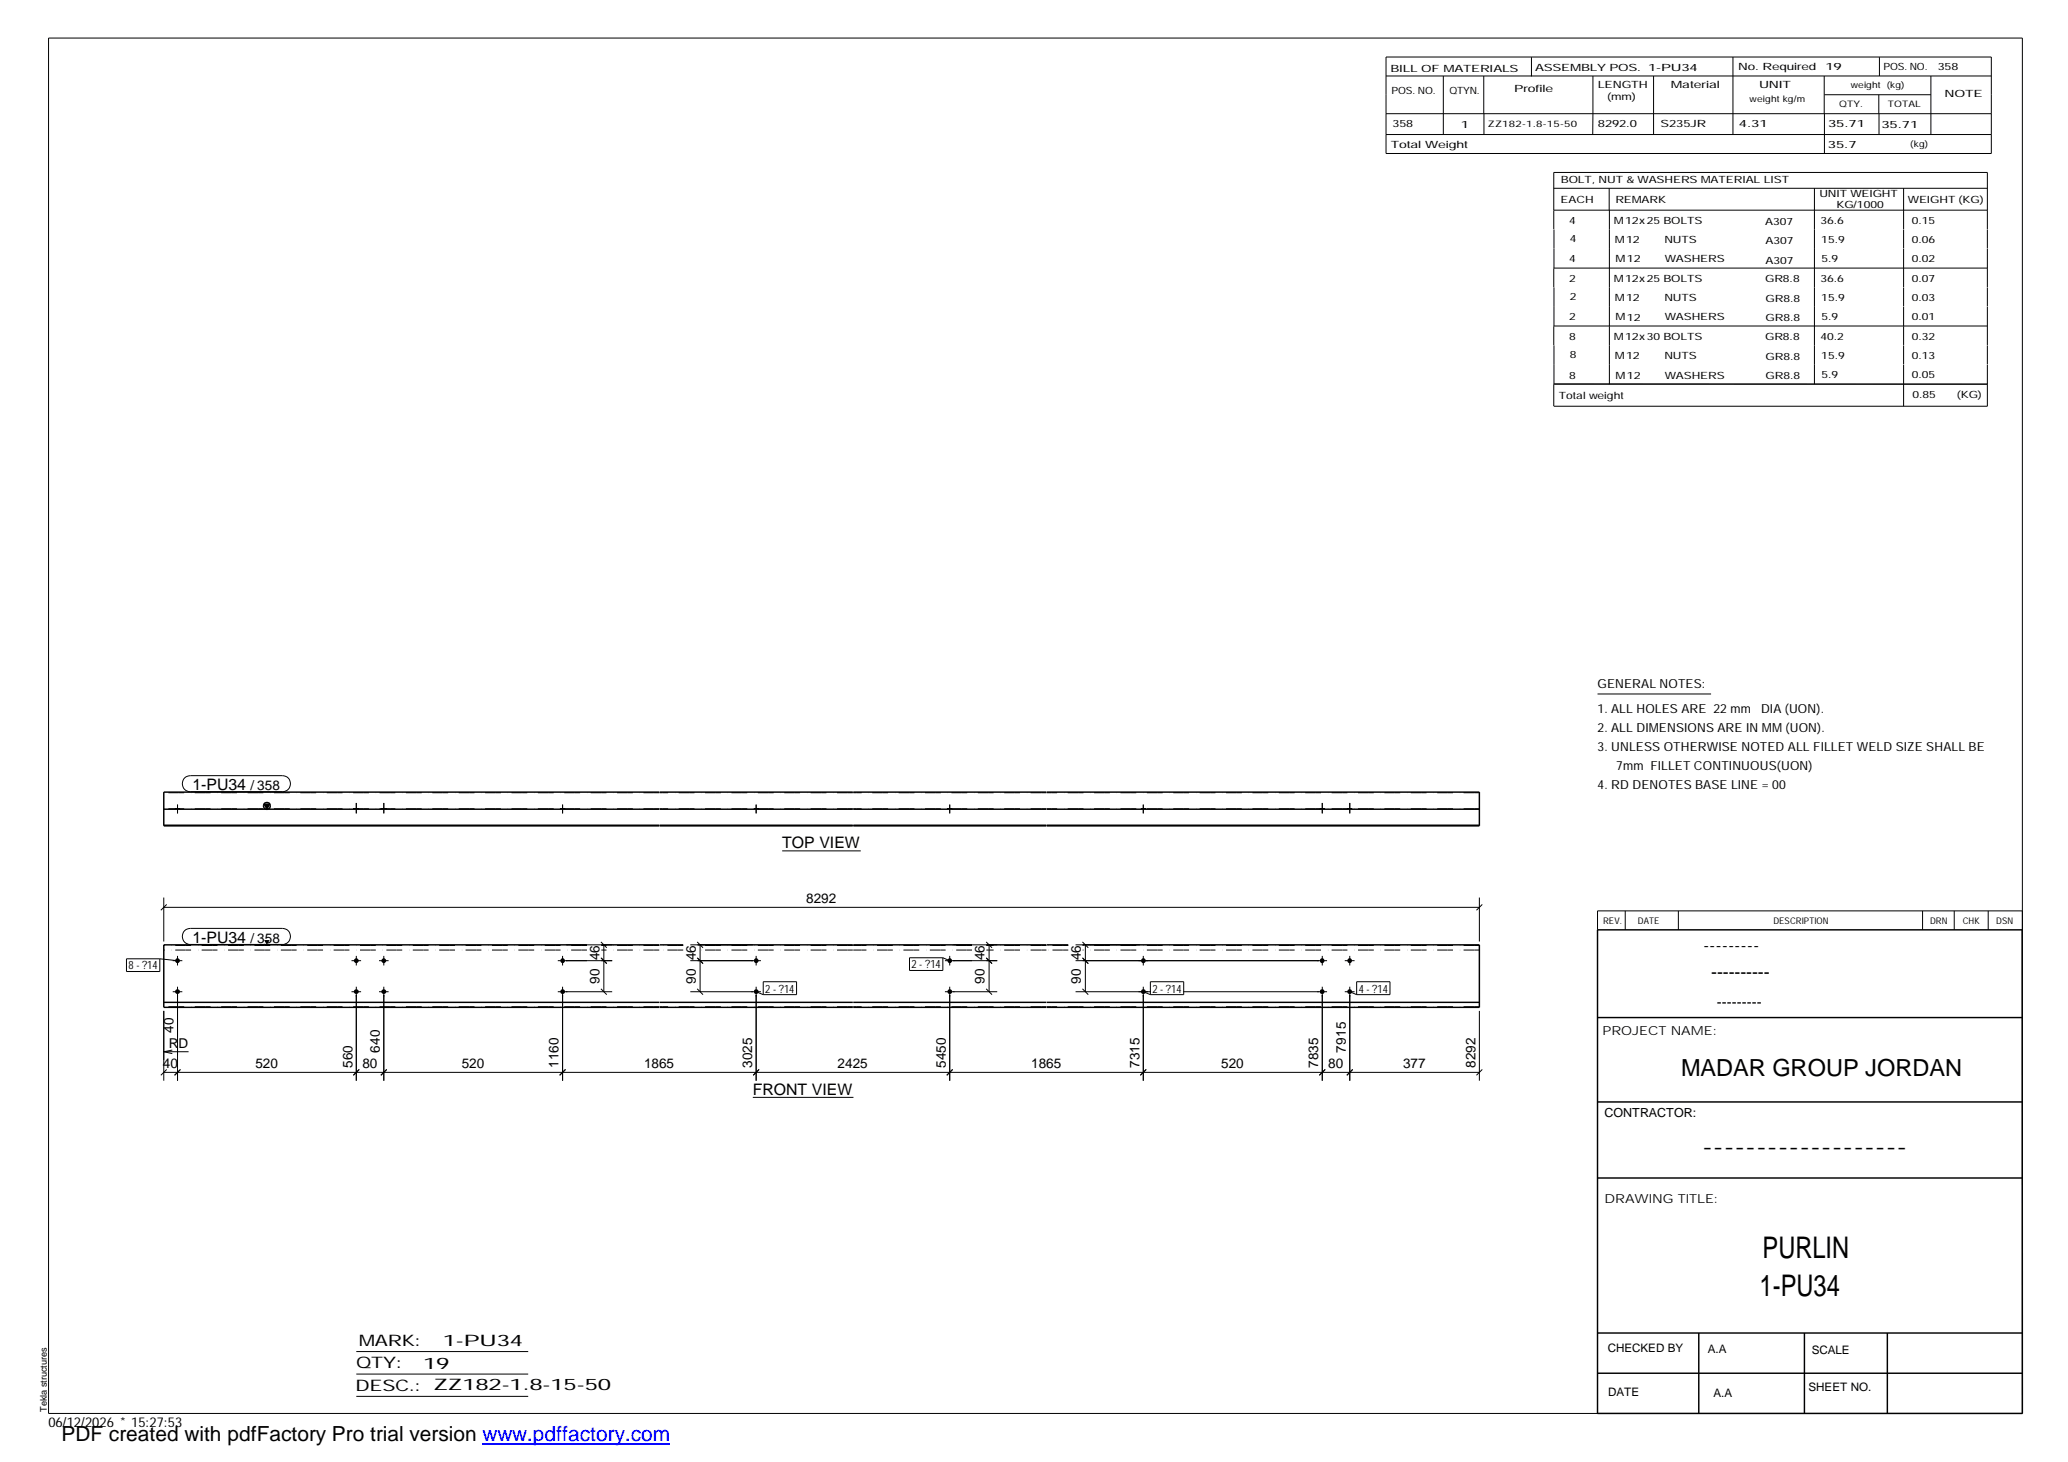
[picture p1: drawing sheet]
<svg xmlns="http://www.w3.org/2000/svg" width="420mm" height="297mm" viewBox="0 0 420 297" stroke-linecap="round" stroke-linejoin="round" font-family="sans-serif">
<g fill="#000">
<path d="M53.7 163.4h1.1l-.6 1zM53.7 191h1.1l-.6 1z"/>
<path d="M35.6 164.3l.9 .1z" fill-rule="evenodd"/>
<path d="M35.6 164.3l.9 .1z" fill-rule="evenodd"/>
<path d="M71.9 164.3l1 .1z" fill-rule="evenodd"/>
<path d="M71.9 164.3l1 .1z" fill-rule="evenodd"/>
<path d="M77.5 164.3l1 .1z" fill-rule="evenodd"/>
<path d="M77.5 164.3l1 .1z" fill-rule="evenodd"/>
<path d="M113.8 164.3l1 .1z" fill-rule="evenodd"/>
<path d="M113.8 164.3l1 .1z" fill-rule="evenodd"/>
<path d="M153.2 164.3l.9 .1z" fill-rule="evenodd"/>
<path d="M153.2 164.3l.9 .1z" fill-rule="evenodd"/>
<path d="M192.5 164.3l1 .1z" fill-rule="evenodd"/>
<path d="M192.5 164.3l1 .1z" fill-rule="evenodd"/>
<path d="M231.8 164.3l1 .1z" fill-rule="evenodd"/>
<path d="M231.8 164.3l1 .1z" fill-rule="evenodd"/>
<path d="M268.1 164.3l1 .1z" fill-rule="evenodd"/>
<path d="M268.1 164.3l1 .1z" fill-rule="evenodd"/>
<path d="M273.7 164.3l1 .1z" fill-rule="evenodd"/>
<path d="M273.7 164.3l1 .1z" fill-rule="evenodd"/>
<circle cx="36.1" cy="195.2" r=".49"/>
<circle cx="72.4" cy="195.2" r=".49"/>
<circle cx="78" cy="195.2" r=".49"/>
<circle cx="114.3" cy="195.2" r=".48"/>
<circle cx="153.6" cy="195.2" r=".48"/>
<circle cx="193" cy="195.2" r=".48"/>
<circle cx="232.3" cy="195.2" r=".49"/>
<circle cx="268.6" cy="195.2" r=".49"/>
<circle cx="274.2" cy="195.2" r=".49"/>
<circle cx="36.1" cy="201.5" r=".49"/>
<circle cx="72.4" cy="201.5" r=".49"/>
<circle cx="78" cy="201.5" r=".49"/>
<circle cx="114.3" cy="201.5" r=".48"/>
<circle cx="153.6" cy="201.5" r=".48"/>
<circle cx="193" cy="201.5" r=".48"/>
<circle cx="232.3" cy="201.5" r=".49"/>
<circle cx="268.6" cy="201.5" r=".49"/>
<circle cx="274.2" cy="201.5" r=".49"/>
</g>
<g fill="none" stroke="#000" stroke-width=".2">
<path d="M9.9 7.7h401v279.5h-401zM281.6 11.6h123v19.6h-123zM281.6 15.4h123M293.2 15.4v11.9M301.5 15.4v7.7M311.1 11.6v3.9M323.6 15.4v11.9M336 15.4v11.9M352.1 11.6v15.7M370.6 15.4v7.7M370.7 19.2h21.6M381.7 19.2v3.9"/>
<path d="M381.8 11.6v3.8M392.3 15.4v11.9M281.6 23.1h123M281.6 27.3h123M301.5 23.1v4.2M315.7 38.3h88.1M326.9 38.3v4.4M368.6 38.3v39.7M370.7 23.1v8.1M381.8 23.1v4.2M386.8 38.3v8.3M315.7 42.7h88.1"/>
<path d="M315.7 46.6v-11.6h88.1v11.6M315.7 54.5v3.9M315.7 54.5h88.1M315.7 46.6v7.9M315.7 58.4v7.8M327 42.7v35.3M386.8 46.6v3.9M386.8 50.6v7.7M386.8 58.4v3.9M403.8 46.6v3.9M403.8 50.6v7.7M403.8 58.4v3.9"/>
<path d="M315.7 66.3v3.8M315.7 78v4.5M315.7 66.2h88.1M315.7 78h88.1h-88M315.7 70.2v7.8M386.8 62.3v7.8M386.8 70.2v3.8M386.8 74.1v8.4M403.8 62.3v7.8M403.8 70.2v3.8M403.8 74.1v8.4h-88.1M37.5 158.1l.6-.4 .6-.1h18.7a1.63 1.63 0 0 1 1.6 1.6 1.63 1.63 0 0 1-1.6 1.7h-18.7a1.65 1.65 0 0 1-1.5-1.1 1.65 1.65 0 0 1 .3-1.7z"/>
<path d="M324.6 141h23M35.6 164.3v.1M36.1 163.5v1.8M36.5 164.3v.1M71.9 164.3v.1M72.4 163.1v2.2M72.9 164.3v.1M77.5 164.3v.1M78 163.1v2.2M78.5 164.3v.1M113.8 164.3v.1M114.3 163.5v1.8"/>
<path d="M114.8 164.3v.1M153.2 164.3v.1M153.6 163.5v1.8M154.1 164.3v.1M158.9 172.9h16M192.5 164.3v.1M193 163.5v1.8M193.5 164.3v.1M231.8 164.3v.1M232.3 163.5v1.8M232.8 164.3v.1M268.1 164.3v.1"/>
<path d="M268.6 163.1v2.2M269.1 164.3v.1M273.7 164.3v.1M274.2 163.1v2.2M274.7 164.3v.1M25.7 194.8h6.8v2.6h-6.8zM32.5 194.8l3.6 .4M33.3 184.3h267.3M33.3 182.4v8.9M33.9 183.8l-1.2 1.1M35.1 195.2h1.9M36.1 194.2v2"/>
<path d="M37.5 189.1l.6-.3 .6-.2h18.7a1.63 1.63 0 0 1 1.6 1.7 1.63 1.63 0 0 1-1.6 1.6h-18.7a1.65 1.65 0 0 1-1.5-1 1.65 1.65 0 0 1 .3-1.8zM71.4 195.2h2M72.4 194.2v2M77 195.2h2M78 194.2v2M113.3 195.2h11.1M114.3 194.2v2M115 192h9.4M122.1 194.6l1.2 1.2M122.1 191.4l1.2 1.2M122.7 192v9.5M140.3 195.2h14.3"/>
<path d="M140.3 192h12.7M141.6 194.6l1.2 1.2M141.6 191.4l1.2 1.2M142.2 192v9.5M153.6 194.2v2M155.1 199.5h6.7v2.6h-6.7zM184.8 194.6h6.8v2.6h-6.8zM191.6 194.6l1.4 .6M192 195.2h10.6M193 194.2v2M193.7 192h8.9M200.4 194.6l1.1 1.2-1.1-1.1"/>
<path d="M200.4 191.4l1.1 1.2M201 192v9.5M218.5 195.2h51.1M218.5 192h13.1M219.9 194.6l1.2 1.2-1.1-1.1M219.9 191.4l1.2 1.2M220.5 192v9.5M232.3 194.2v2M233.7 199.5h6.8v2.6h-6.8zM268.6 194.2v2M273.2 195.2h2M274.2 194.2v2"/>
<path d="M275.6 199.5h6.8v2.6h-6.8zM300.6 182.4v8.9M301.2 183.8l-1.2 1.1M330.2 185.1v3.8M341 185.1v3.8M390.6 185.1v3.8M397 185.1v3.8M403.9 185.1v3.8M410.9 185.1h-86.3v3.8M33.3 205.4v14.2M33.3 217.9h267.3M33.3 213.7l1.7 .4"/>
<path d="M33.3 213.7h5M33.9 217.3l-1.2 1.2M35 213.3l-1.7 .4M35.1 201.5h1.9M36.1 200.5v19.1M36.7 217.3l-1.2 1.2M71.4 201.5h2M72.4 200.5v19.1M73 217.3l-1.2 1.2M77 201.5h2M78 200.5v19.1M78.6 217.3l-1.2 1.2"/>
<path d="M113.3 201.5h11.1M114.3 200.5v19.1M114.9 217.3l-1.2 1.2M122.1 200.9l1.2 1.2M140.3 201.5h14.3M141.6 200.9l1.2 1.2M153.6 200.5v19.1M153.6 201.5l1.5 .6M154.2 217.3l-1.2 1.2M192 201.5h10.6M193 200.5v19.1M193.5 217.3l-1.1 1.2"/>
<path d="M200.4 200.9l1.1 1.2M218.5 201.5h15.3M219.9 200.9l1.2 1.2M232.3 200.5v19.1M232.3 201.5l1.4 .6M232.9 217.3l-1.2 1.2M240.4 201.5h29.2M268.6 200.5v19.1M269.2 217.3l-1.1 1.2M273.2 201.5h2M274.2 200.5v19.1M274.2 201.5l1.4 .6"/>
<path d="M274.8 217.3l-1.2 1.2M300.6 205.4v14.2M301.2 217.3l-1.2 1.2M153 223h20.4M72.4 274.6h34.9M72.4 279.2h34.9M72.4 283.7h34.9"/>
</g>
<g fill="none" stroke="#000" stroke-width=".3">
<path d="M33.3 167.7h100.6M33.3 164.4h100.6M53.7 163.4h1.1l-.6 1zM133.9 160.9h-100.6v6.9h100.6M134 167.7h39.3M134 160.9h39.3M134 167.8h39.3M134 164.4h39.3M173.4 167.7h39.2M173.4 160.9h39.2M173.4 167.8h39.2M173.4 164.4h39.2"/>
<path d="M212.7 160.9h87.9v6.9h-87.9M212.7 167.7h87.9M212.7 164.4h87.9M53.7 191.8a.72 .72 0 0 0 1 0M54.1 191.8l.1 .2 .1-.2M119.3 192h-86v12.7h100.6M122.2 192h11.7M134 192h4.8M141.7 192h31.6M173.4 192h24.1M200.4 192h12.2M212.7 192h4.3"/>
<path d="M220 192h80.6v12.7h-87.9M324.6 188.9h86.2l.1 98.3h-86.3zM33.3 203.7h100.6M134 203.7h39.3M134 204.7h39.3M173.4 203.7h39.2M173.4 204.7h39.2M212.7 203.7h87.9M324.6 206.7h86.3M324.6 239.3h86.3M324.6 223.9h86.3M324.6 270.8h86.3"/>
<path d="M324.6 279h86.3M345.1 270.8v16.4M366.6 270.8v16.4M383.5 270.8v16.4"/>
<circle cx="54.2" cy="163.7" r=".71"/>
</g>
<g fill="none" stroke="#000" stroke-width=".2" stroke-dasharray="1.1 0 2.1 .7 0 1.4" stroke-linecap="butt">
<path d="M133.9 161.1h-100.6M133.9 164.3h-100.6M173.3 161.1h-39.3M173.3 164.3h-39.3M212.6 161.1h-39.2M212.6 164.3h-39.2M300.6 161.1h-87.9M300.6 164.3h-87.9M119.3 193h-86M119.3 192.1h-86M133.9 193h-11.7M133.9 192.1h-11.7"/>
<path d="M138.8 193h-4.8M138.8 192.1h-4.8M173.3 193h-31.6M173.3 192.1h-31.6M197.5 193h-24.1M197.5 192.1h-24.1M212.6 193h-12.2M212.6 192.1h-12.2M217 193h-4.3M217 192.1h-4.3M300.6 193h-80.6M300.6 192.1h-80.6"/>
<path d="M133.9 204.5h-100.6M173.3 204.5h-39.3M212.6 204.5h-39.2M300.6 204.5h-87.9"/>
</g>
<path d="M98 293.3h38.2" fill="none" stroke="#00f" stroke-width=".3"/>
<g font-size="6.1">
<text x="358.1" y="255.5">PURLIN</text>
<text x="357.5" y="263.3">1-PU34</text>
</g>
<text font-size="4.8" x="341.5" y="218.6">MADAR GROUP JORDAN</text>
<text font-size="4.2" x="12.5" y="292.7">PDF created with pdfFactory Pro trial version www.pdffactory.com</text>
<g font-size="3.6">
<text x="346.1" y="193.2">---------</text>
<text x="347.7" y="198.6">----------</text>
<text x="345.8" y="234.2">-------------------</text>
</g>
<g font-size="3.2">
<text x="39.1" y="160.4">1-PU34</text>
<text x="158.9" y="172.3">TOP VIEW</text>
<text x="39.1" y="191.5">1-PU34</text>
<text x="153" y="222.4">FRONT VIEW</text>
<text x="72.9" y="273.5">MARK:</text>
<text x="90" y="273.5">1-PU34</text>
<text x="72.4" y="278">QTY:</text>
<text x="86" y="278.1">19</text>
<text x="72.2" y="282.6">DESC.:</text>
<text x="88.1" y="282.4">ZZ182-1.8-15-50</text>
</g>
<text font-size="3" x="348.8" y="204.5">---------</text>
<g font-size="2.8">
<text x="50.9" y="160.4">/ 358</text>
<text x="163.8" y="183.4">8292</text>
<text x="50.9" y="191.5">/ 358</text>
<text x="121.8" y="195.1" transform="rotate(-90 121.8 195.1)">46</text>
<text x="141.4" y="195.1" transform="rotate(-90 141.4 195.1)">46</text>
<text x="200" y="195.1" transform="rotate(-90 200 195.1)">46</text>
<text x="219.6" y="195.1" transform="rotate(-90 219.6 195.1)">46</text>
<text x="121.8" y="199.9" transform="rotate(-90 121.8 199.9)">90</text>
<text x="141.4" y="199.9" transform="rotate(-90 141.4 199.9)">90</text>
<text x="200" y="199.9" transform="rotate(-90 200 199.9)">90</text>
<text x="219.6" y="199.9" transform="rotate(-90 219.6 199.9)">90</text>
<text x="35.3" y="209.9" transform="rotate(-90 35.3 209.9)">40</text>
<text x="34.3" y="212.9">RD</text>
<text x="77.2" y="213.9" transform="rotate(-90 77.2 213.9)">640</text>
<text x="273.4" y="213.9" transform="rotate(-90 273.4 213.9)">7915</text>
<text x="33.1" y="216.9">40</text>
<text x="51.9" y="216.9">520</text>
<text x="71.6" y="217" transform="rotate(-90 71.6 217)">560</text>
<text x="73.6" y="216.9">80</text>
<text x="93.8" y="216.9">520</text>
<text x="113.5" y="217" transform="rotate(-90 113.5 217)">1160</text>
<text x="130.9" y="216.9">1865</text>
<text x="152.8" y="217" transform="rotate(-90 152.8 217)">3025</text>
<text x="170.2" y="216.9">2425</text>
<text x="192.2" y="217" transform="rotate(-90 192.2 217)">5450</text>
<text x="209.5" y="216.9">1865</text>
<text x="231.5" y="217" transform="rotate(-90 231.5 217)">7315</text>
<text x="248.1" y="216.9">520</text>
<text x="267.8" y="217" transform="rotate(-90 267.8 217)">7835</text>
<text x="269.9" y="216.9">80</text>
<text x="285.1" y="216.9">377</text>
<text x="299.8" y="217" transform="rotate(-90 299.8 217)">8292</text>
<text x="9.8" y="290">06/12/2026 * 15:27:53</text>
</g>
<g font-size="2.5">
<text x="324.6" y="139.9">GENERAL NOTES:</text>
<text x="324.6" y="148.7">2. ALL DIMENSIONS ARE IN MM (UON).</text>
<text x="324.6" y="144.9">1. ALL HOLES ARE 22 mm</text>
<text x="357.8" y="144.9">DIA (UON).</text>
<text x="324.6" y="152.5">3. UNLESS OTHERWISE NOTED ALL FILLET WELD SIZE SHALL BE</text>
<text x="324.6" y="160.2">4. RD DENOTES BASE LINE = 00</text>
<text x="328.4" y="156.4">7mm FILLET CONTINUOUS(UON)</text>
<text x="325.6" y="210.3">PROJECT NAME:</text>
<text x="326" y="226.9">CONTRACTOR:</text>
<text x="326" y="244.4">DRAWING TITLE:</text>
</g>
<g font-size="2.4">
<text x="326.7" y="274.7">CHECKED BY</text>
<text x="347" y="275">A.A</text>
<text x="368.1" y="275.1">SCALE</text>
<text x="326.7" y="283.6">DATE</text>
<text x="348.1" y="283.9">A.A</text>
<text x="367.5" y="282.6">SHEET NO.</text>
</g>
<g font-size="2.3">
<text x="26.1" y="197">8 - ?14</text>
<text x="185.2" y="196.8">2 - ?14</text>
<text x="155.5" y="201.7">2 - ?14</text>
<text x="234.1" y="201.7">2 - ?14</text>
<text x="276.1" y="201.7">4 - ?14</text>
</g>
<g font-size="2">
<text x="282.5" y="14.6">BILL OF MATERIALS</text>
<text x="311.9" y="14.4">ASSEMBLY POS.</text>
<text x="324.6" y="17.9">LENGTH</text>
<text x="334.9" y="14.4">1-PU34</text>
<text x="339.5" y="17.9">Material</text>
<text x="353.1" y="14.2">No. Required</text>
<text x="357.4" y="17.9">UNIT</text>
<text x="370.9" y="14.2">19</text>
<text x="382.7" y="14.2">POS. NO.</text>
<text x="393.7" y="14.3">358</text>
<text x="282.7" y="19.1">POS. NO.</text>
<text x="294.5" y="19">QTYN.</text>
<text x="307.6" y="18.7">Profile</text>
<text x="326.5" y="20.4">(mm)</text>
<text x="395.1" y="19.6">NOTE</text>
<text x="282.9" y="25.8">358</text>
<text x="296.8" y="26">1</text>
<text x="324.7" y="25.9">8292.0</text>
<text x="337.4" y="25.9">S235JR</text>
<text x="353.3" y="25.9">4.31</text>
<text x="371.4" y="25.9">35.71</text>
<text x="382.3" y="25.9">35.71</text>
<text x="282.6" y="30.1">Total Weight</text>
<text x="371.4" y="30">35.7</text>
<text x="317.1" y="41.3">EACH</text>
<text x="317.1" y="37.2">BOLT, NUT &amp; WASHERS MATERIAL LIST</text>
<text x="328.2" y="41.3">REMARK</text>
<text x="369.7" y="40.1">UNIT WEIGHT</text>
<text x="387.6" y="41.2">WEIGHT (KG)</text>
<text x="318.8" y="45.4">4</text>
<text x="327.9" y="45.6">M12x25 BOLTS</text>
<text x="358.6" y="45.6">A307</text>
<text x="369.9" y="45.5">36.6</text>
<text x="373.1" y="42.2">KG/1000</text>
<text x="388.4" y="45.5">0.15</text>
<text x="318.8" y="53.3">4</text>
<text x="318.9" y="49.2">4</text>
<text x="328.1" y="49.3">M12</text>
<text x="328.3" y="53.3">M12</text>
<text x="338.2" y="49.4">NUTS</text>
<text x="338.2" y="53.3">WASHERS</text>
<text x="358.7" y="49.6">A307</text>
<text x="358.7" y="53.5">A307</text>
<text x="370" y="49.3">15.9</text>
<text x="370.1" y="53.2">5.9</text>
<text x="388.4" y="49.4">0.06</text>
<text x="388.4" y="53.3">0.02</text>
<text x="318.8" y="57.2">2</text>
<text x="327.9" y="57.3">M12x25 BOLTS</text>
<text x="358.6" y="57.4">GR8.8</text>
<text x="369.9" y="57.3">36.6</text>
<text x="388.4" y="57.2">0.07</text>
<text x="318.8" y="65.1">2</text>
<text x="318.9" y="61">2</text>
<text x="328.1" y="61.2">M12</text>
<text x="328.3" y="65.1">M12</text>
<text x="338.2" y="61.2">NUTS</text>
<text x="338.2" y="65.1">WASHERS</text>
<text x="358.7" y="61.4">GR8.8</text>
<text x="358.7" y="65.3">GR8.8</text>
<text x="370" y="61.1">15.9</text>
<text x="370.1" y="65">5.9</text>
<text x="388.4" y="61.2">0.03</text>
<text x="388.4" y="65.1">0.01</text>
<text x="318.8" y="69">8</text>
<text x="327.9" y="69.1">M12x30 BOLTS</text>
<text x="358.6" y="69.2">GR8.8</text>
<text x="369.9" y="69.1">40.2</text>
<text x="388.4" y="69">0.32</text>
<text x="318.8" y="76.9">8</text>
<text x="318.9" y="72.8">8</text>
<text x="328.1" y="72.9">M12</text>
<text x="328.3" y="76.9">M12</text>
<text x="338.2" y="72.9">NUTS</text>
<text x="338.2" y="76.9">WASHERS</text>
<text x="358.7" y="73.1">GR8.8</text>
<text x="358.7" y="77.1">GR8.8</text>
<text x="370" y="72.8">15.9</text>
<text x="370.1" y="76.7">5.9</text>
<text x="388.4" y="72.9">0.13</text>
<text x="388.4" y="76.9">0.05</text>
<text x="316.7" y="81.1">Total weight</text>
<text x="388.6" y="80.9">0.85</text>
<text x="397.6" y="80.8">(KG)</text>
</g>
<g font-size="1.9">
<text x="325.7" y="187.8">REV.</text>
<text x="332.8" y="187.6">DATE</text>
<text x="360.3" y="187.7">DESCRIPTION</text>
<text x="392.1" y="187.6">DRN</text>
<text x="398.8" y="187.6">CHK</text>
<text x="405.6" y="187.7">DSN</text>
<text x="9.5" y="286.8" transform="rotate(-90 9.5 286.8)">Tekla structures</text>
</g>
<g font-size="1.8">
<text x="376" y="17.9">weight (kg)</text>
<text x="355.5" y="20.7">weight kg/m</text>
<text x="373.6" y="21.7">QTY.</text>
<text x="383.5" y="21.8">TOTAL</text>
<text x="302.3" y="25.9">ZZ182-1.8-15-50</text>
<text x="388.1" y="29.8">(kg)</text>
</g>
</svg>
